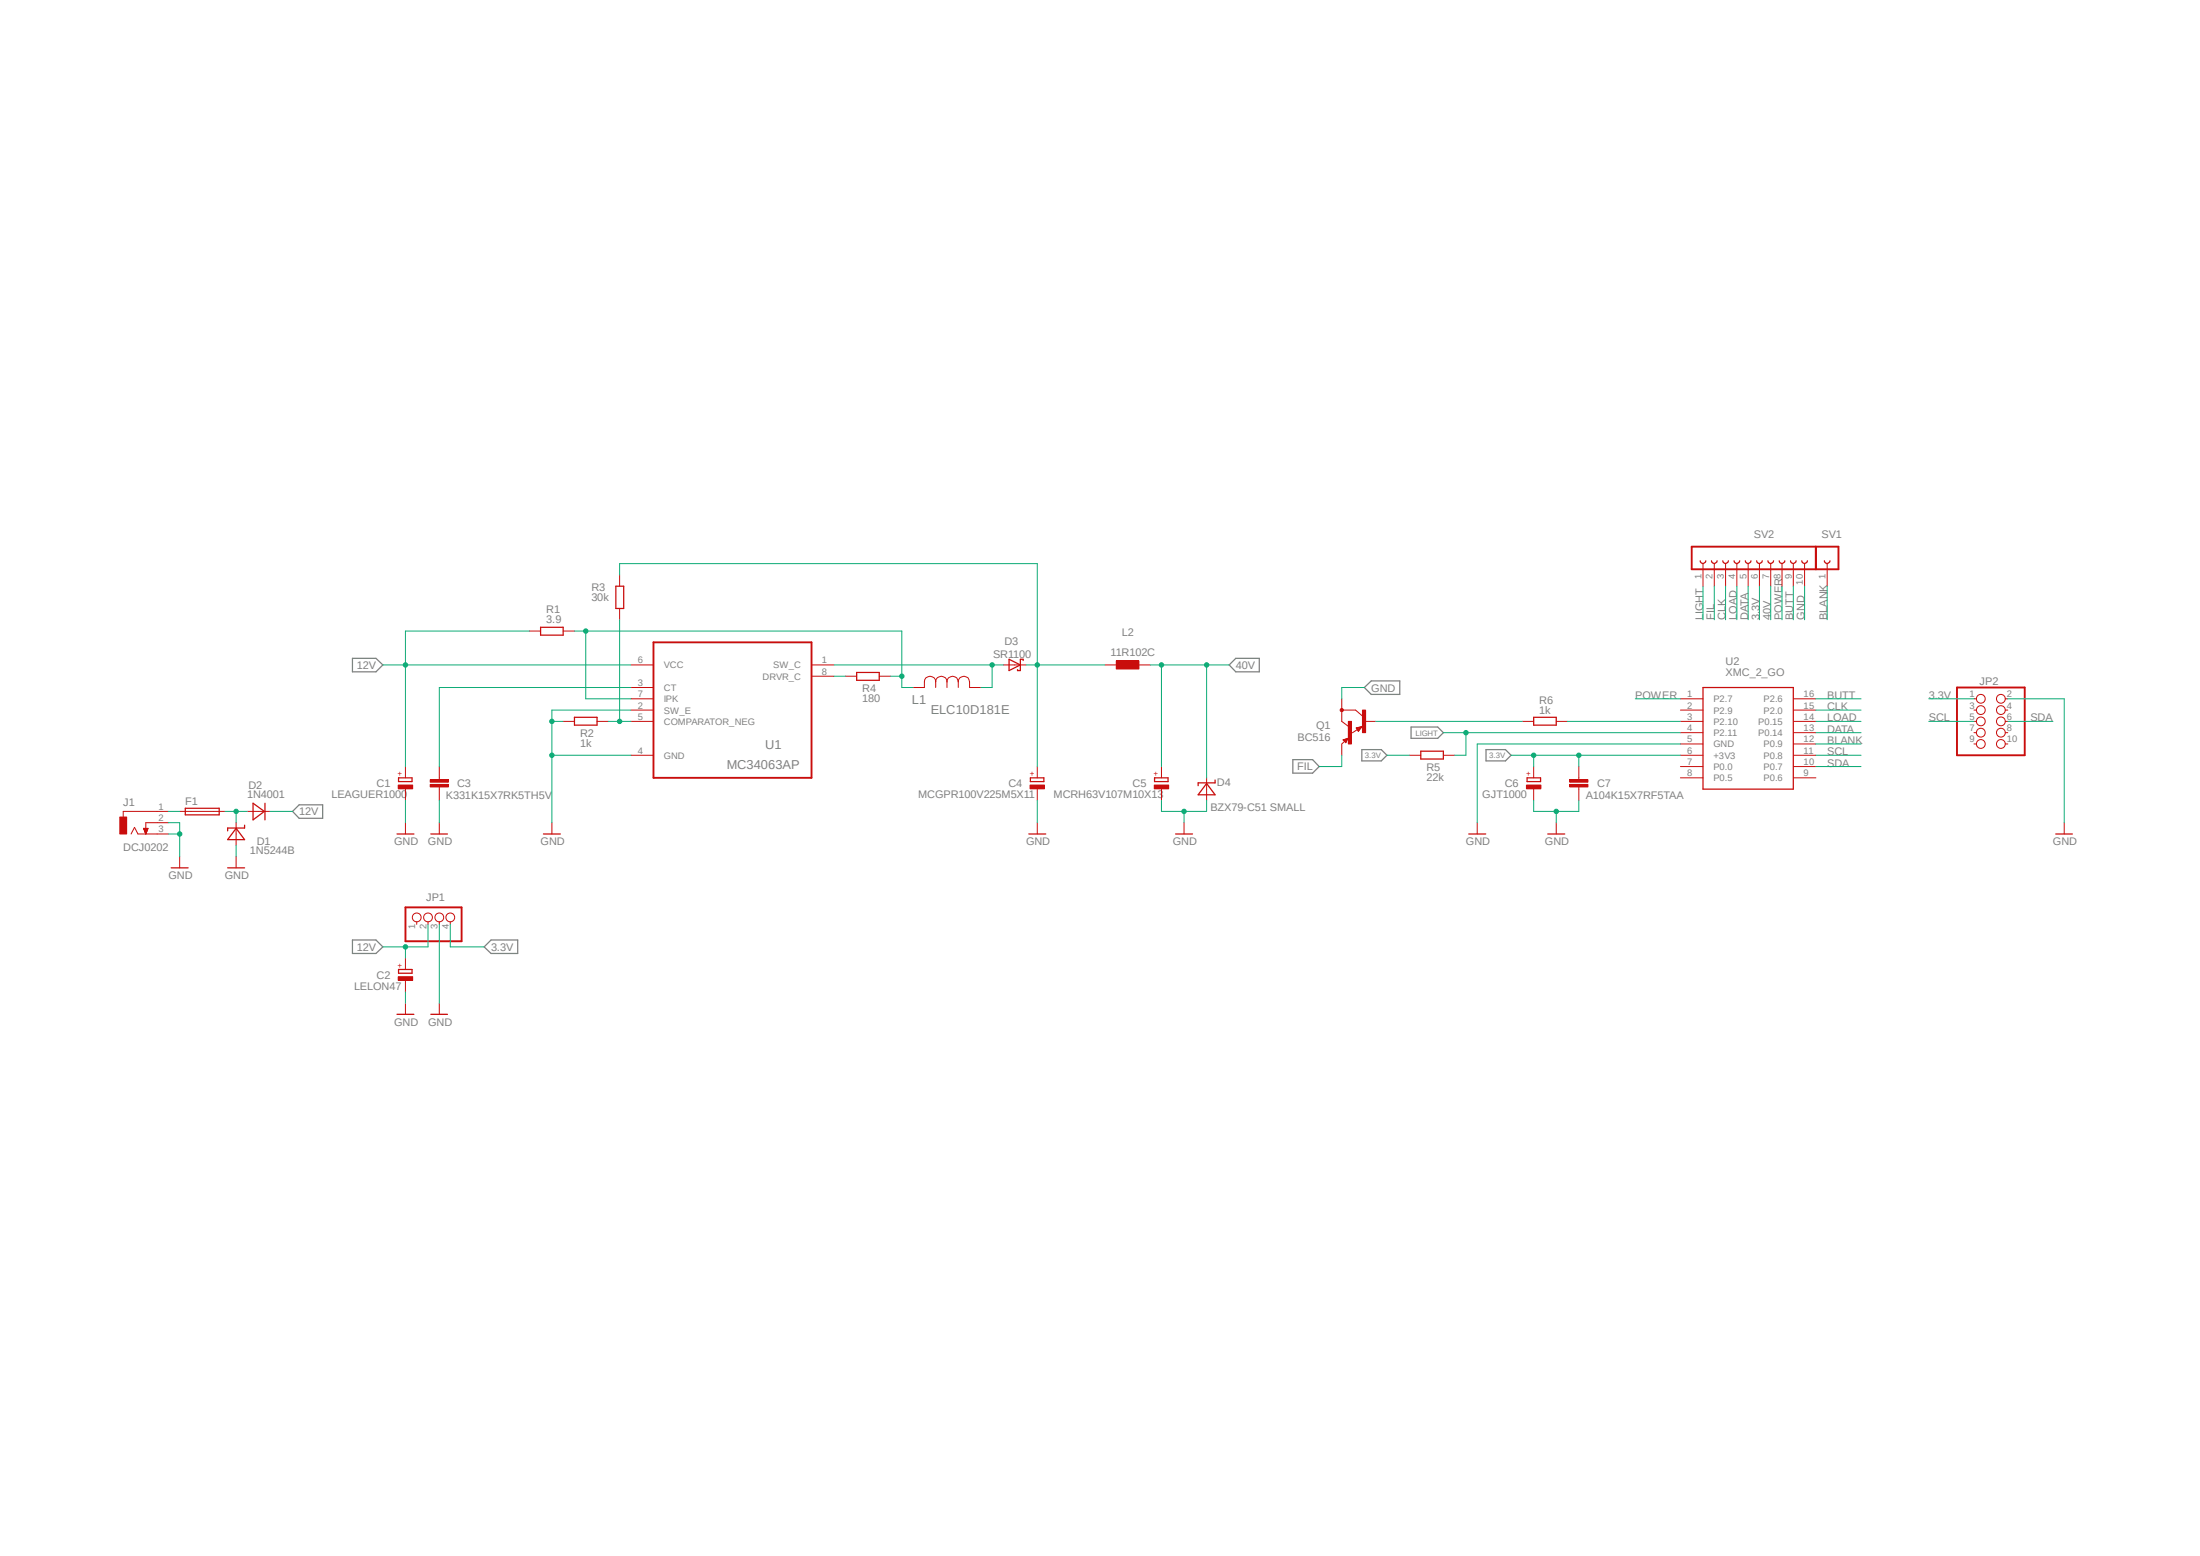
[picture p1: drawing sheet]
<svg xmlns="http://www.w3.org/2000/svg" width="297mm" height="210mm" viewBox="0 0 297 210" stroke-linecap="round" stroke-linejoin="round" font-family="sans-serif">
<path d="M16.1 71l264.8 67.9M280.9 71l-264.8 67.9" fill="none" stroke="#fff" stroke-width=".14"/>
<path d="M47.6 88.9h3.2l.9 .8-.9 1h-3.2zM166.8 88.9h3.2v1.8h-3.2l-.9-1zM184.2 92.8l.9-.9h3.9v1.8h-3.9zM190.5 98.1h3.6l.8 .8-.8 .8h-3.6zM40.4 108.6h3.2v1.8h-3.2l-.9-.9zM174.5 102.5h2.7l.9 1-.9 .9h-2.7zM183.9 101.2h2.6l.7 .7-.7 .8h-2.6zM200.6 101.2h2.6l.8 .7-.8 .8h-2.6zM47.6 126.9h3.2l.9 .9-.9 .9h-3.2zM66.3 126.9h3.6v1.8h-3.6l-.9-.9z" fill="none" stroke="#808080" stroke-width=".17"/>
<g fill="none" stroke="#c90d0c" stroke-width=".14">
<path d="M85.2 94.3h3M85.2 95.8h3M85.2 97.4h3M85.2 89.7h3M85.2 92.8h3M109.6 89.7h3M109.6 91.3h3M226.9 94.3h3M226.9 95.8h3M226.9 97.4h3M226.9 98.9h3M242.1 94.3h3.1"/>
<path d="M242.1 95.8h3.1M242.1 97.4h3.1M242.1 98.9h3.1M17.7 112.6l.5-.9 .4 .9h2.6M21.2 109.5h-4.6v.8M21.2 111h-1.5v1.6M31.9 115.6v1.5M33.4 109.5h3M54.7 111v1.6M59.3 111v1.6M74.5 111v1.6M85.2 101.9h3"/>
<path d="M140 111v1.6M159.9 111v1.6M199.4 111v1.6M210.1 111v1.6M226.9 100.4h3M226.9 101.9h3M226.9 103.5h3M226.9 105h3M242.1 100.4h3.1M242.1 101.9h3.1M242.1 103.5h3.1M242.1 105h3.1"/>
<path d="M278.7 111v1.6M54.7 135.4v1.5M56.3 124.4v.4M57.8 124.4v.4M59.3 124.4v.4M59.3 135.4v1.5M60.8 124.4v.4"/>
<circle cx="56.3" cy="123.8" r=".6"/>
<circle cx="57.8" cy="123.8" r=".6"/>
<circle cx="59.3" cy="123.8" r=".6"/>
<circle cx="60.8" cy="123.8" r=".6"/>
</g>
<g fill="none" stroke="#c90d0c" stroke-width=".17">
<path d="M229.9 92.8h12.2v13.7h-12.2zM30.7 117.1h2.3M34.2 108.4l1.5 1.1-1.5 1.2zM35.8 108.4v2.3M53.6 112.6h2.3M58.2 112.6h2.2M73.4 112.6h2.2M138.9 112.6h2.3M158.7 112.6h2.3M198.3 112.6h2.3M209 112.6h2.2M277.5 112.6h2.3"/>
<path d="M53.6 136.9h2.3M58.2 136.9h2.2"/>
</g>
<path d="M88.2 86.7h21.4v18.3h-21.4zM54.7 122.5h7.6v4.5h-7.6z" fill="none" stroke="#c90d0c" stroke-width=".25"/>
<path d="M16.2 110.3h.9v2.3h-.9z" fill-rule="evenodd" fill="#c90d0c"/>
<g fill="none" stroke="#c90d0c" stroke-width=".14">
<path d="M16.2 110.3h.9v2.3h-.9zM19.4 111.8h.6l-.3 .8zM19.4 111.9h.5M19.4 111.8h.6M19.4 112h.5M19.5 112.1h.4M19.5 112h.4M19.5 112.2h.3M19.5 112.2h.4M19.6 112.3h.2M19.6 112.4h.2M19.6 112.5h.1"/>
<path d="M19.6 112.4h.1M21.2 109.5h1.5M21.2 111h1.5M21.2 112.6h1.5M24.3 109.5h6.1M24.3 115.6v1.5"/>
</g>
<path d="M23.1 117.1h2.3M25 109.1h4.6v.9h-4.6zM53.8 105h1.8v.5h-1.8z" fill="none" stroke="#c90d0c" stroke-width=".17"/>
<path d="M53.8 106h1.9v.5h-1.9z" fill-rule="evenodd" fill="#c90d0c"/>
<path d="M53.8 106h1.9v.5h-1.9zM54.7 103.5v1.5M54.7 106.5v1.5" fill="none" stroke="#c90d0c" stroke-width=".14"/>
<path d="M53.8 130.9h1.8v.5h-1.8z" fill="none" stroke="#c90d0c" stroke-width=".17"/>
<path d="M53.8 131.8h1.9v.5h-1.9z" fill-rule="evenodd" fill="#c90d0c"/>
<g fill="none" stroke="#c90d0c" stroke-width=".14">
<path d="M83.7 77.6v1.5M71.5 85.2h1.5M76 85.2h1.6M76 97.4h1.6M80.6 97.4h1.5M83.7 82.1v1.6M114.1 91.3h1.6M118.7 91.3h1.5M126.3 92v.8M126.3 92a.76 .76 0 0 0-.7-.7 .76 .76 0 0 0-.8 .7v.8h-1.5M126.3 92a.76 .76 0 0 1 .8-.7 .76 .76 0 0 1 .7 .7M127.8 92a.76 .76 0 0 1 .8-.7 .76 .76 0 0 1 .8 .7"/>
<path d="M127.8 92v.8M129.4 92v.8M129.4 92a.76 .76 0 0 1 .7-.7 .76 .76 0 0 1 .8 .7v.8h1.5M135.5 89.7h3M205.5 97.4h1.6M210.1 97.4h1.5M58.1 105.9h2.4v.3h-2.4zM58.1 105.2h2.4v.4h-2.4zM59.3 103.5v1.8M59.3 106.2v1.8M190.3 101.9h1.5M194.9 101.9h1.5"/>
<path d="M53.8 131.8h1.9v.5h-1.9zM54.7 129.3v1.6M54.7 132.4v1.5"/>
</g>
<path d="M58.1 106h2.4M58.1 105.4h2.4" fill="none" stroke="#c90d0c" stroke-width=".34"/>
<path d="M83.1 79.1h1.1v3h-1.1zM73 84.7h3v1h-3zM77.6 96.8h3v1.1h-3zM115.7 90.8h3v1h-3zM136.2 89l1.6 .7-1.6 .8zM138.1 89.2v-.2h-.3v1.5h-.4v-.1M207.1 96.8h3v1.1h-3zM139.1 105h1.8v.5h-1.8zM191.8 101.4h3.1v1h-3.1z" fill="none" stroke="#c90d0c" stroke-width=".17"/>
<path d="M139.1 106h1.9v.5h-1.9z" fill-rule="evenodd" fill="#c90d0c"/>
<path d="M139.1 106h1.9v.5h-1.9zM140 103.5v1.5M140 106.5v1.5" fill="none" stroke="#c90d0c" stroke-width=".14"/>
<path d="M150.7 89.2h3.1v1.1h-3.1z" fill-rule="evenodd" fill="#c90d0c"/>
<path d="M149.2 89.7h1.5M150.7 89.2h3.1v1.1h-3.1zM153.8 89.7h1.5" fill="none" stroke="#c90d0c" stroke-width=".14"/>
<path d="M155.9 105h1.8v.5h-1.8z" fill="none" stroke="#c90d0c" stroke-width=".17"/>
<path d="M155.8 106h2v.5h-2z" fill-rule="evenodd" fill="#c90d0c"/>
<g fill="none" stroke="#c90d0c" stroke-width=".14">
<path d="M181.3 99.9l.7-.2-.3 .5zM181.9 99.7l-.2 .5-.3-.3 .5-.2-.2 .4M182.5 98.9h.1M183.1 98.3l.8-.3-.5 .7zM183.3 98.5l-.6 .3M183.8 98.1l-.4 .5-.3-.3 .7-.2-.4 .5-.2-.3M183.9 96.6l-.9-.8h-1.9v1.6l1.1 .7M31.9 111v3.1M155.8 106h2v.5h-2zM156.8 103.5v1.5M156.8 106.5v1.5M162.9 105v3"/>
<path d="M181.5 100.1l-.3 .3"/>
</g>
<path d="M181.6 99.9l.2-.1-.3 .1 .2 .2M183.2 98.3l.5-.1-.3 .3v-.1M31.9 111.8l1.1 1.5h-2.3zM33 111.4v.4h-2.3v.3M162.9 105.7l1.1 1.6h-2.2zM164 105.3v.4h-2.2v.3" fill="none" stroke="#c90d0c" stroke-width=".17"/>
<circle cx="181.1" cy="95.8" r=".21" fill="#c90d0c"/>
<g fill="none" stroke="#c90d0c" stroke-width=".14">
<path d="M181.1 94.3v1.5M182 97.4h.5v3h-.5zM183.9 95.8h.5v3.1h-.5zM184.2 97.4h1.5M181.1 100.4v1.5"/>
<circle cx="181.1" cy="95.8" r=".21"/>
</g>
<path d="M182.2 97.4v3M184.1 95.8v3.1" fill="none" stroke="#c90d0c" stroke-width=".42"/>
<path d="M206.2 105h1.8v.5h-1.8z" fill="none" stroke="#c90d0c" stroke-width=".17"/>
<path d="M206.1 106h1.9v.5h-1.9z" fill-rule="evenodd" fill="#c90d0c"/>
<g fill="none" stroke="#c90d0c" stroke-width=".14">
<path d="M229.9 76.1v3M231.4 76.1v3M233 76.1v3M234.5 76.1v3M236 76.1v3M237.5 76.1v3M239.1 76.1v3M240.6 76.1v3M242.1 76.1v3M243.6 76.1v3M246.7 76.1v3M266.5 94.3h.3"/>
<path d="M266.5 95.8h.3M266.5 97.4h.3M266.5 98.9h.3M270.7 94.3h.4M270.7 95.8h.4M270.7 97.4h.4M270.7 98.9h.4M206.1 106h1.9v.5h-1.9zM207.1 103.5v1.5M207.1 106.5v1.5M211.9 105.9h2.5v.3h-2.5zM211.9 105.2h2.5v.4h-2.5z"/>
<path d="M213.1 103.5v1.8M213.1 106.2v1.8M266.5 100.4h.3M270.7 100.4h.4"/>
<circle cx="267.4" cy="94.3" r=".6"/>
<circle cx="267.4" cy="97.4" r=".6"/>
<circle cx="267.4" cy="98.9" r=".6"/>
<circle cx="267.4" cy="95.8" r=".6"/>
<circle cx="270.1" cy="97.4" r=".6"/>
<circle cx="270.1" cy="98.9" r=".6"/>
<circle cx="270.1" cy="94.3" r=".6"/>
<circle cx="270.1" cy="95.8" r=".6"/>
<circle cx="267.4" cy="100.4" r=".6"/>
<circle cx="270.1" cy="100.4" r=".6"/>
</g>
<path d="M211.9 106h2.5M211.9 105.4h2.5" fill="none" stroke="#c90d0c" stroke-width=".34"/>
<path d="M228.4 73.8h19.8v3h-19.8zM245.2 73.8v3M264.2 92.8h9.1v9.1h-9.1z" fill="none" stroke="#c90d0c" stroke-width=".25"/>
<path d="M229.5 75.7l.2 .3a.41 .41 0 0 0 .6-.3M231.1 75.7l.1 .3a.41 .41 0 0 0 .6-.3M232.6 75.7l.1 .3a.41 .41 0 0 0 .6-.3M234.1 75.7l.2 .3a.41 .41 0 0 0 .6-.3M235.6 75.7l.2 .3a.41 .41 0 0 0 .6-.3M237.2 75.7l.1 .3a.41 .41 0 0 0 .6-.3M238.7 75.7l.1 .3a.41 .41 0 0 0 .6-.3M240.2 75.7l.2 .3a.41 .41 0 0 0 .6-.3M241.7 75.7l.2 .3a.41 .41 0 0 0 .6-.3M243.2 75.7l.2 .3a.41 .41 0 0 0 .6-.3M246.3 75.7l.2 .3a.41 .41 0 0 0 .6-.3" fill="none" stroke="#c90d0c" stroke-width=".17"/>
<path d="M204 101.9h22.9M207.1 101.9v1.6M60.8 124.8v3h4.6" fill="none" stroke="#0dab76" stroke-width=".14"/>
<circle cx="207.1" cy="101.9" r=".3" fill="#0dab76"/>
<g fill="none" stroke="#0dab76" stroke-width=".14">
<path d="M213.1 101.9v1.6"/>
<circle cx="207.1" cy="101.9" r=".3"/>
</g>
<circle cx="213.1" cy="101.9" r=".3" fill="#0dab76"/>
<g fill="none" stroke="#0dab76" stroke-width=".14">
<path d="M237.5 79.1v4.6M155.3 89.7h7.6M260.4 94.3h6.1M187.2 101.9h3.1"/>
<circle cx="213.1" cy="101.9" r=".3"/>
</g>
<circle cx="156.8" cy="89.7" r=".3" fill="#0dab76"/>
<g fill="none" stroke="#0dab76" stroke-width=".14">
<path d="M156.8 89.7v13.8M165.9 89.7h-3v15.3"/>
<circle cx="156.8" cy="89.7" r=".3"/>
</g>
<circle cx="162.9" cy="89.7" r=".3" fill="#0dab76"/>
<g fill="none" stroke="#0dab76" stroke-width=".14">
<path d="M239.1 79.1v4.6M74.5 97.4h1.5M85.2 95.8h-10.7v15.2M74.5 101.9h10.7"/>
<circle cx="162.9" cy="89.7" r=".3"/>
</g>
<circle cx="74.5" cy="97.4" r=".3" fill="#0dab76"/>
<circle cx="74.5" cy="97.4" r=".3" fill="none" stroke="#0dab76" stroke-width=".14"/>
<circle cx="74.5" cy="101.9" r=".3" fill="#0dab76"/>
<g fill="none" stroke="#0dab76" stroke-width=".14">
<path d="M54.7 108v3M59.3 108v3M156.8 108v1.5h6.1v-1.5M159.9 109.5v1.5"/>
<circle cx="74.5" cy="101.9" r=".3"/>
</g>
<circle cx="159.8" cy="109.5" r=".3" fill="#0dab76"/>
<g fill="none" stroke="#0dab76" stroke-width=".14">
<path d="M207.1 108v1.5h6v-1.5M210.1 109.5v1.5M54.7 133.9v1.5M59.3 124.8v10.6"/>
<circle cx="159.8" cy="109.5" r=".3"/>
</g>
<circle cx="210.1" cy="109.5" r=".3" fill="#0dab76"/>
<g fill="none" stroke="#0dab76" stroke-width=".14">
<path d="M22.7 111h1.6v1.6h-1.6M31.9 114.1v1.5"/>
<circle cx="210.1" cy="109.5" r=".3"/>
</g>
<circle cx="24.3" cy="112.6" r=".3" fill="#0dab76"/>
<g fill="none" stroke="#0dab76" stroke-width=".14">
<path d="M243.6 79.1v4.6M184.2 92.8h-3.1v1.5M271.1 94.3h7.6v16.7M24.3 112.6v3M30.4 109.5h3M31.9 109.5v1.5M140 108v3M226.9 100.4h-27.5v10.6"/>
<circle cx="24.3" cy="112.6" r=".3"/>
</g>
<circle cx="31.9" cy="109.5" r=".3" fill="#0dab76"/>
<g fill="none" stroke="#0dab76" stroke-width=".14">
<path d="M77.6 85.2h44.2v6.1h-1.6M79.1 85.2v9.1h6.1"/>
<circle cx="31.9" cy="109.5" r=".3"/>
</g>
<circle cx="79.1" cy="85.2" r=".3" fill="#0dab76"/>
<g fill="none" stroke="#0dab76" stroke-width=".14">
<path d="M121.8 91.3v1.5"/>
<circle cx="79.1" cy="85.2" r=".3"/>
</g>
<circle cx="121.7" cy="91.3" r=".3" fill="#0dab76"/>
<g fill="none" stroke="#0dab76" stroke-width=".14">
<path d="M82.1 97.4h3.1M83.7 83.7v13.7M121.8 92.8h1.5"/>
<circle cx="121.7" cy="91.3" r=".3"/>
</g>
<circle cx="83.6" cy="97.4" r=".3" fill="#0dab76"/>
<g fill="none" stroke="#0dab76" stroke-width=".14">
<path d="M83.7 77.6v-1.5h56.3v27.4M85.2 92.8h-25.9v10.7M138.5 89.7h1.5"/>
<circle cx="83.6" cy="97.4" r=".3"/>
</g>
<circle cx="140" cy="89.7" r=".3" fill="#0dab76"/>
<g fill="none" stroke="#0dab76" stroke-width=".14">
<path d="M112.6 89.7h22.9M133.9 89.7v3.1h-1.5M140 89.7h9.2"/>
<circle cx="140" cy="89.7" r=".3"/>
</g>
<circle cx="133.9" cy="89.7" r=".3" fill="#0dab76"/>
<g fill="none" stroke="#0dab76" stroke-width=".14">
<path d="M51.7 89.7h33.5M112.6 91.3h1.5"/>
<circle cx="133.9" cy="89.7" r=".3"/>
</g>
<circle cx="54.7" cy="89.7" r=".3" fill="#0dab76"/>
<g fill="none" stroke="#0dab76" stroke-width=".14">
<path d="M71.5 85.2h-16.8v18.3M36.4 109.5h3.1M54.7 127.8v1.5M57.8 124.8v3h-6.1"/>
<circle cx="54.7" cy="89.7" r=".3"/>
</g>
<circle cx="54.7" cy="127.8" r=".3" fill="#0dab76"/>
<g fill="none" stroke="#0dab76" stroke-width=".14">
<path d="M194.9 98.9h32M197.9 98.9v3h-1.5"/>
<circle cx="54.7" cy="127.8" r=".3"/>
</g>
<circle cx="197.9" cy="98.9" r=".3" fill="#0dab76"/>
<g fill="none" stroke="#0dab76" stroke-width=".14">
<path d="M229.9 79.1v4.6M231.4 79.1v4.6M233 79.1v4.6M234.5 79.1v4.6M236 79.1v4.6M240.6 79.1v4.6M242.1 79.1v4.6M246.7 79.1v4.6M185.7 97.4h19.8M211.6 97.4h15.3M220.8 94.3h6.1M245.2 98.9h6"/>
<path d="M245.2 94.3h6M245.2 97.4h6M245.2 95.8h6M260.4 97.4h6.1M271.1 97.4h6.1M22.7 109.5h1.6M181.1 101.9v1.6h-3M245.2 103.5h6M245.2 101.9h6M245.2 100.4h6"/>
<circle cx="197.9" cy="98.9" r=".3"/>
</g>
<g font-size="1.7" fill="#808080">
<text x="123.1" y="95">L1</text>
<text x="103.3" y="101">U1</text>
<text x="125.6" y="96.4">ELC10D181E</text>
<text x="98.1" y="103.8">MC34063AP</text>
</g>
<g font-size="1.5" fill="#808080">
<text x="236.8" y="72.6">SV2</text>
<text x="245.9" y="72.6">SV1</text>
<text x="73.7" y="82.8">R1</text>
<text x="79.8" y="81.1">30k</text>
<text x="79.8" y="79.7">R3</text>
<text x="229.9" y="83.7" transform="rotate(-90 229.9 83.7)">LIGHT</text>
<text x="231.4" y="83.7" transform="rotate(-90 231.4 83.7)">FIL</text>
<text x="233" y="83.7" transform="rotate(-90 233 83.7)">CLK</text>
<text x="234.5" y="83.7" transform="rotate(-90 234.5 83.7)">LOAD</text>
<text x="236" y="83.7" transform="rotate(-90 236 83.7)">DATA</text>
<text x="237.5" y="83.7" transform="rotate(-90 237.5 83.7)">3.3V</text>
<text x="239.1" y="83.7" transform="rotate(-90 239.1 83.7)">40V</text>
<text x="240.6" y="83.7" transform="rotate(-90 240.6 83.7)">POWER</text>
<text x="242.1" y="83.7" transform="rotate(-90 242.1 83.7)">BUTT</text>
<text x="243.6" y="83.7" transform="rotate(-90 243.6 83.7)">GND</text>
<text x="246.7" y="83.7" transform="rotate(-90 246.7 83.7)">BLANK</text>
<text x="73.7" y="84.1">3.9</text>
<text x="134.1" y="88.8">SR1100</text>
<text x="135.6" y="87.1">D3</text>
<text x="149.9" y="88.5">11R102C</text>
<text x="151.5" y="85.9">L2</text>
<text x="233" y="89.7">U2</text>
<text x="48.2" y="90.3">12V</text>
<text x="116.4" y="94.8">180</text>
<text x="116.4" y="93.4">R4</text>
<text x="166.8" y="90.3">40V</text>
<text x="185.1" y="93.3">GND</text>
<text x="207.8" y="95">R6</text>
<text x="220.8" y="94.3">POWER</text>
<text x="233" y="91.3">XMC_2_GO</text>
<text x="246.7" y="94.3">BUTT</text>
<text x="246.7" y="95.8">CLK</text>
<text x="260.4" y="94.3">3.3V</text>
<text x="267.3" y="92.4">JP2</text>
<text x="78.3" y="100.9">1k</text>
<text x="78.3" y="99.5">R2</text>
<text x="175.2" y="99.9">BC516</text>
<text x="177.7" y="98.4">Q1</text>
<text x="207.8" y="96.3">1k</text>
<text x="246.7" y="98.9">DATA</text>
<text x="246.7" y="97.4">LOAD</text>
<text x="246.7" y="101.9">SCL</text>
<text x="246.7" y="100.4">BLANK</text>
<text x="260.4" y="97.4">SCL</text>
<text x="274.1" y="97.4">SDA</text>
<text x="33.4" y="107.7">1N4001</text>
<text x="33.5" y="106.4">D2</text>
<text x="44.7" y="107.7">LEAGUER1000</text>
<text x="50.8" y="106.2">C1</text>
<text x="60.2" y="107.8">K331K15X7RK5TH5V</text>
<text x="61.7" y="106.3">C3</text>
<text x="124" y="107.7">MCGPR100V225M5X11</text>
<text x="136.1" y="106.2">C4</text>
<text x="142.2" y="107.7">MCRH63V107M10X13</text>
<text x="152.9" y="106.2">C5</text>
<text x="164.3" y="106.1">D4</text>
<text x="175.1" y="104">FIL</text>
<text x="192.6" y="105.4">22k</text>
<text x="192.6" y="104.1">R5</text>
<text x="200.1" y="107.7">GJT1000</text>
<text x="203.2" y="106.2">C6</text>
<text x="214.1" y="107.8">A104K15X7RF5TAA</text>
<text x="215.6" y="106.3">C7</text>
<text x="246.7" y="103.5">SDA</text>
<text x="16.6" y="108.8">J1</text>
<text x="25" y="108.7">F1</text>
<text x="40.4" y="110.1">12V</text>
<text x="163.4" y="109.4">BZX79-C51 SMALL</text>
<text x="16.6" y="114.9">DCJ0202</text>
<text x="22.7" y="118.7">GND</text>
<text x="30.4" y="118.7">GND</text>
<text x="33.7" y="115.3">1N5244B</text>
<text x="34.7" y="114">D1</text>
<text x="53.2" y="114.1">GND</text>
<text x="57.8" y="114.1">GND</text>
<text x="73" y="114.1">GND</text>
<text x="138.5" y="114.1">GND</text>
<text x="158.3" y="114.1">GND</text>
<text x="197.9" y="114.1">GND</text>
<text x="208.6" y="114.1">GND</text>
<text x="277.2" y="114.1">GND</text>
<text x="57.5" y="121.6">JP1</text>
<text x="48.2" y="128.3">12V</text>
<text x="66.3" y="128.3">3.3V</text>
<text x="47.8" y="133.6">LELON47</text>
<text x="50.8" y="132.1">C2</text>
<text x="53.2" y="138.4">GND</text>
<text x="57.8" y="138.4">GND</text>
</g>
<g font-size="1.3" fill="#808080">
<text x="229.7" y="78.2" transform="rotate(-90 229.7 78.2)">1</text>
<text x="231.2" y="78.2" transform="rotate(-90 231.2 78.2)">2</text>
<text x="232.7" y="78.2" transform="rotate(-90 232.7 78.2)">3</text>
<text x="234.3" y="78.2" transform="rotate(-90 234.3 78.2)">4</text>
<text x="235.8" y="78.2" transform="rotate(-90 235.8 78.2)">5</text>
<text x="237.3" y="78.2" transform="rotate(-90 237.3 78.2)">6</text>
<text x="238.8" y="78.2" transform="rotate(-90 238.8 78.2)">7</text>
<text x="240.4" y="78.2" transform="rotate(-90 240.4 78.2)">8</text>
<text x="241.9" y="78.2" transform="rotate(-90 241.9 78.2)">9</text>
<text x="243.4" y="78.9" transform="rotate(-90 243.4 78.9)">10</text>
<text x="246.5" y="78.2" transform="rotate(-90 246.5 78.2)">1</text>
<text x="86.1" y="89.5">6</text>
<text x="111" y="89.5">1</text>
<text x="86.1" y="92.6">3</text>
<text x="86.1" y="94.1">7</text>
<text x="86.1" y="95.6">2</text>
<text x="89.6" y="90.2">VCC</text>
<text x="89.6" y="93.3">CT</text>
<text x="89.6" y="94.8">IPK</text>
<text x="103" y="91.7">DRVR_C</text>
<text x="104.4" y="90.2">SW_C</text>
<text x="111" y="91.1">8</text>
<text x="227.8" y="94.1">1</text>
<text x="227.8" y="95.6">2</text>
<text x="231.3" y="94.8">P2.7</text>
<text x="238.1" y="94.8">P2.6</text>
<text x="243.5" y="95.6">15</text>
<text x="243.5" y="94.1">16</text>
<text x="265.9" y="94.1">1</text>
<text x="265.9" y="95.6">3</text>
<text x="270.9" y="94.1">2</text>
<text x="270.9" y="95.6">4</text>
<text x="86.1" y="97.2">5</text>
<text x="86.1" y="101.7">4</text>
<text x="89.6" y="96.3">SW_E</text>
<text x="89.6" y="97.8">COMPARATOR_NEG</text>
<text x="227.8" y="97.2">3</text>
<text x="227.8" y="98.7">4</text>
<text x="227.8" y="100.2">5</text>
<text x="227.8" y="101.7">6</text>
<text x="231.3" y="96.3">P2.9</text>
<text x="231.3" y="97.8">P2.10</text>
<text x="231.3" y="99.4">P2.11</text>
<text x="231.3" y="100.9">GND</text>
<text x="237.4" y="99.4">P0.14</text>
<text x="237.4" y="97.8">P0.15</text>
<text x="238.1" y="100.9">P0.9</text>
<text x="238.1" y="96.3">P2.0</text>
<text x="243.5" y="101.7">11</text>
<text x="243.5" y="100.2">12</text>
<text x="243.5" y="98.7">13</text>
<text x="243.5" y="97.2">14</text>
<text x="265.9" y="97.2">5</text>
<text x="265.9" y="98.7">7</text>
<text x="265.9" y="100.2">9</text>
<text x="270.9" y="97.2">6</text>
<text x="270.9" y="98.7">8</text>
<text x="270.9" y="100.2">10</text>
<text x="89.6" y="102.4">GND</text>
<text x="227.8" y="103.3">7</text>
<text x="227.8" y="104.8">8</text>
<text x="231.3" y="102.4">+3V3</text>
<text x="231.3" y="103.9">P0.0</text>
<text x="231.3" y="105.4">P0.5</text>
<text x="238.1" y="105.5">P0.6</text>
<text x="238.1" y="103.9">P0.7</text>
<text x="238.1" y="102.4">P0.8</text>
<text x="243.5" y="104.8">9</text>
<text x="243.5" y="103.3">10</text>
<text x="21.4" y="109.3">1</text>
<text x="21.4" y="110.8">2</text>
<text x="21.4" y="112.4">3</text>
<text x="56" y="125.3" transform="rotate(-90 56 125.3)">1</text>
<text x="57.6" y="125.3" transform="rotate(-90 57.6 125.3)">2</text>
<text x="59.1" y="125.3" transform="rotate(-90 59.1 125.3)">3</text>
<text x="60.6" y="125.3" transform="rotate(-90 60.6 125.3)">4</text>
</g>
<g font-size="1.1" fill="#808080">
<text x="191.1" y="99.3">LIGHT</text>
<text x="184.3" y="102.3">3.3V</text>
<text x="201" y="102.3">3.3V</text>
</g>
<g font-size="1.1" fill="#c90d0c">
<text x="54.4" y="104.7" transform="rotate(-90 54.4 104.7)">+</text>
<text x="139.7" y="104.7" transform="rotate(-90 139.7 104.7)">+</text>
<text x="156.4" y="104.7" transform="rotate(-90 156.4 104.7)">+</text>
<text x="206.7" y="104.7" transform="rotate(-90 206.7 104.7)">+</text>
<text x="54.4" y="130.6" transform="rotate(-90 54.4 130.6)">+</text>
</g>
</svg>
